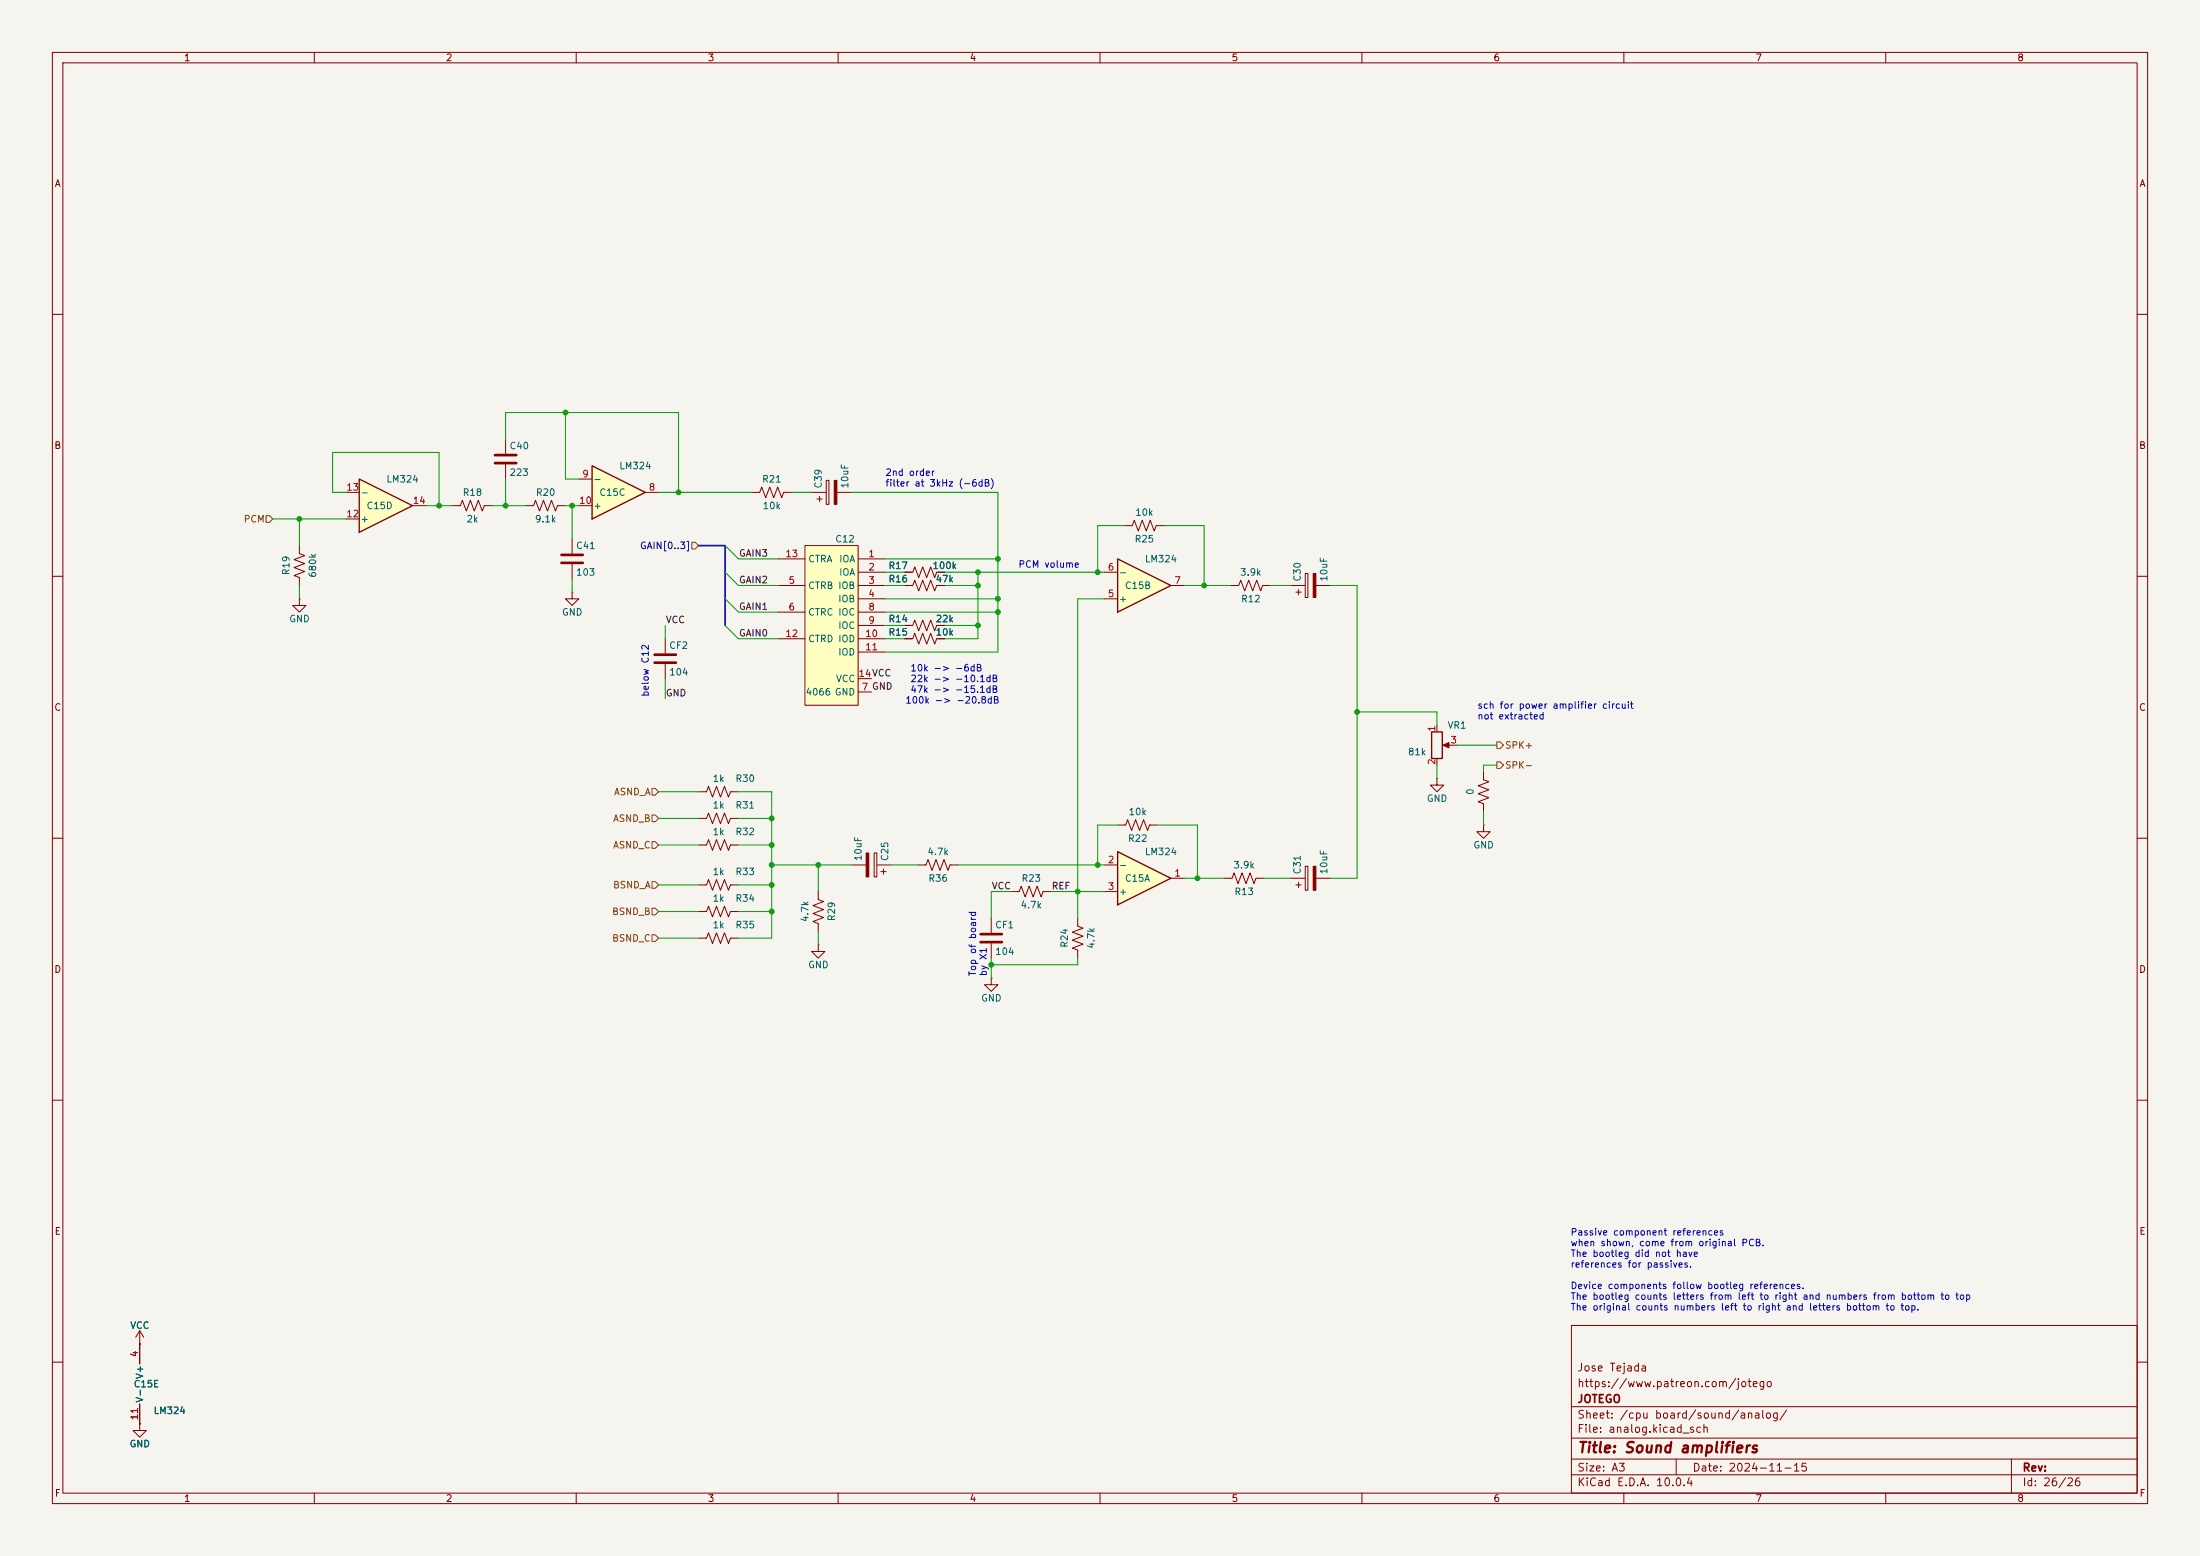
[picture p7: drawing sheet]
<svg xmlns="http://www.w3.org/2000/svg" width="420mm" height="297mm" viewBox="0 0 420 297" stroke-linecap="round" stroke-linejoin="round" font-family="sans-serif">
<path d="M0 0h420v297h-420z" fill="#f5f4ef" stroke="#f5f4ef" stroke-width=".19"/>
<g fill="none" stroke="#840000" stroke-width=".19">
<path d="M10 10h400v277h-400zM12 12h396v273h-396zM60 10v2M110 10v2M160 10v2M210 10v2M260 10v2M310 10v2M360 10v2M10 60h2M408 60h2M10 110h2"/>
<path d="M109.2 113v1.3h1.3l-1.3 1.3-1.3-1.3h1.3M109.2 113h.1M234.9 111.8h1.6l.4-1.1 .7 2.1 .8-2.1 .7 2.1 .8-2.1 .8 2.1 .3-1h1.6M408 110h2M274.3 138.4v1.3M10 160h2M213.4 157.5h1.5l.4-1 .7 2 .8-2 .8 2 .7-2 .8 2 .4-1h1.5M274.3 148.6v1.3h1.3l-1.3 1.2-1.3-1.2h1.3M274.3 148.6h.1M274.3 144.8v1.3M275.8 142.2h2.3M283.2 147.3v1.5l1 .4-2 .8 2 .7-2 .8 2 .8-2 .7 1 .4v1.5"/>
<path d="M408 160h2M133.3 179.1h1.6l.4-1 .7 2 .8-2 .7 2 .8-2 .8 2 .3-1h1.6M133.3 168.9h1.6l.4-1 .7 2 .8-2 .7 2 .8-2 .8 2 .3-1h1.6M133.3 174h1.6l.4-1 .7 2 .8-2 .7 2 .8-2 .8 2 .3-1h1.6M156.2 170.2v1.5l1 .4-2 .7 2 .8-2 .8 2 .7-2 .8 1 .4v1.5M175.3 165.1h1.5l.4-1 .7 2 .8-2 .8 2 .7-2 .8 2 .4-1h1.5M193 170.2h1.6l.3-1 .8 2 .8-2 .7 2 .8-2 .8 2 .3-1h1.6M205.7 175.3v1.5l1.1 .4-2.1 .7 2.1 .8-2.1 .8 2.1 .7-2.1 .8 1 .4v1.5M156.2 180.3v1.3h1.3l-1.3 1.3-1.3-1.3h1.3M156.2 180.3h.1M10 210h2M408 210h2"/>
<path d="M300 253h108v32h-108zM10 260h2M26.7 271.8v1.2h1.2l-1.2 1.3-1.3-1.3h1.3M26.7 271.8h.1M300 278.5h108M300 274.5h108M300 268.5h108M320 278.5v3M384 278.5v6.5M408 260h2M60 285v2M110 285v2"/>
<path d="M160 285v2M210 285v2M260 285v2M300 281.5h108M310 285v2M360 285v2"/>
</g>
<path d="M273.3 139.7h2v5.1h-2z" fill="none" stroke="#840000" stroke-width=".25"/>
<path d="M275.5 142.2l1.1-.5v1z" fill="#840000" stroke="#840000" stroke-width=".19"/>
<path d="M213.4 162.6l10.1 5-10.1 5.1z" fill="#ffffc2"/>
<path d="M213.4 162.6l10.1 5-10.1 5.1z" fill="none" stroke="#840000" stroke-width=".25"/>
<path d="M210.8 165.1h2.6M210.8 170.2h2.6M223.5 167.6h2.6" fill="none" stroke="#840000" stroke-width=".19"/>
<path d="M213.4 106.7l10.1 5.1-10.1 5z" fill="#ffffc2"/>
<path d="M213.4 106.7l10.1 5.1-10.1 5z" fill="none" stroke="#840000" stroke-width=".25"/>
<g fill="none" stroke="#840000" stroke-width=".19">
<path d="M86.4 96.5h1.5l.4-1 .7 2 .8-2 .8 2 .7-2 .8 2 .4-1h1.5M100.3 96.5h1.6l.3-1 .8 2 .8-2 .7 2 .8-2 .7 2 .4-1h1.5M143.5 94h1.5l.4-1 .8 2 .7-2 .8 2 .8-2 .7 2 .4-1h1.5M210.8 114.3h2.6M210.8 109.2h2.6M214.6 100.3h1.6l.3-1 .8 2 .8-2 .7 2 .8-2 .7 2 .4-1h1.5M223.5 111.8h2.6M233.7 167.6h1.5l.4-1 .7 2.1 .8-2.1 .8 2.1 .7-2.1 .8 2.1 .4-1.1h1.5M246.4 167.6h2.8M247.4 168.9h1M247.9 168.4v1M249.2 165.4h.5v4.5h-.5z"/>
<path d="M251.2 167.6h2.8M26.7 256.5h.1M26.7 254v6.3M26.7 254l-.8 1.3M26.7 254l.7 1.3M26.7 268v3.8"/>
</g>
<path d="M250.7 165.4h.5v4.5h-.5z" fill="#840000" stroke="#840000" stroke-width=".19"/>
<path d="M68.6 91.4l10.1 5.1-10.1 5.1z" fill="#ffffc2"/>
<path d="M68.6 91.4l10.1 5.1-10.1 5.1z" fill="none" stroke="#840000" stroke-width=".25"/>
<g fill="none" stroke="#840000" stroke-width=".19">
<path d="M66 99.1h2.6M66 94h2.6M78.7 96.5h2.6M154.9 94h2.8M156 95.3h1M156.5 94.7v1.1M157.7 91.7h.5v4.6h-.5zM159.8 94h2.8M57.1 104.1v1.6l1.1 .3-2.1 .8 2.1 .8-2.1 .7 2.1 .8-2.1 .8 1 .3v1.6M57.1 114.3v1.3h1.3l-1.3 1.2-1.2-1.2h1.2M57.1 114.3h.1M172.7 119.4h1.5l.4-1 .8 2 .7-2 .8 2 .8-2 .7 2 .4-1h1.5"/>
<path d="M172.7 109.2h1.5l.4-1 .8 2 .7-2 .8 2 .8-2 .7 2 .4-1h1.5M172.7 111.8h1.5l.4-1.1 .8 2.1 .7-2.1 .8 2.1 .8-2.1 .7 2.1 .4-1h1.5M246.4 111.8h2.8M247.4 113h1M247.9 112.5v1M249.2 109.5h.5v4.5h-.5zM251.2 111.8h2.8M127 121.9v2.8M127 126.7v2.8M172.7 121.9h1.5l.4-1 .8 2 .7-2 .8 2 .8-2 .7 2 .4-1h1.5M133.3 151.1h1.6l.4-1 .7 2 .8-2 .7 2 .8-2 .8 2 .3-1h1.6M133.3 156.2h1.6l.4-1 .7 2 .8-2 .7 2 .8-2 .8 2 .3-1h1.6"/>
<path d="M283.2 157.5v1.3h1.3l-1.3 1.2-1.3-1.2h1.3M283.2 157.5h.1M133.3 161.3h1.6l.4-1 .7 2 .8-2 .7 2 .8-2 .8 2 .3-1h1.6M162.6 165.1h2.8M166.9 162.8h.5v4.6h-.5zM167.4 165.1h2.8M168.1 166.4h1.1M168.7 165.9v1M189.2 175.3v2.8M189.2 186.7v1.3h1.3l-1.3 1.2-1.2-1.2h1.2M189.2 186.7h.1M189.2 180.1v2.8"/>
</g>
<path d="M125 125h4M125 126.5h4M187.2 178.3h4.1M187.2 179.8h4.1" fill="none" stroke="#840000" stroke-width=".51"/>
<g fill="#840000" stroke="#840000" stroke-width=".19">
<path d="M159.3 91.7h.5v4.6h-.5z"/>
<path d="M165.4 162.8h.5v4.6h-.5z"/>
<path d="M250.7 109.5h.5v4.5h-.5z"/>
</g>
<path d="M153.7 104.1h10.1v30.5h-10.1z" fill="#ffffc2"/>
<g fill="none" stroke="#840000" stroke-width=".19">
<path d="M96.5 83.8v2.8M96.5 88.6v2.8M109.2 102.9v2.8M109.2 107.7v2.8M148.6 106.7h5.1M148.6 111.8h5.1M148.6 116.8h5.1M153.7 104.1h10.1v30.5h-10.1zM163.8 106.7h5.1M163.8 109.2h5.1M163.8 111.8h5.1M163.8 114.3h5.1"/>
<path d="M163.8 116.8h5.1M163.8 119.4h5.1M148.6 121.9h5.1M163.8 132.1h2.6M163.8 121.9h5.1M163.8 124.5h5.1M163.8 129.5h2.6"/>
</g>
<path d="M94.5 86.9h4.1M94.5 88.4h4.1M107.2 105.9h4.1M107.2 107.4h4.1" fill="none" stroke="#840000" stroke-width=".51"/>
<path d="M113 88.9l10.2 5.1-10.2 5.1z" fill="#ffffc2"/>
<path d="M113 88.9l10.2 5.1-10.2 5.1z" fill="none" stroke="#840000" stroke-width=".25"/>
<g fill="none" stroke="#840000" stroke-width=".19">
<path d="M110.5 91.4h2.5M110.5 96.5h2.5M123.2 94h2.5M172.7 111.8h1.3M172.7 109.2h1.3M172.7 119.4h1.3M179.1 111.8h1.2M179.1 109.2h1.2M179.1 119.4h1.2M172.7 121.9h1.3M179.1 121.9h1.2M26.7 256.5h.1"/>
<path d="M26.7 256.5v3.8M26.7 271.8h.1M26.7 268v3.8"/>
</g>
<path d="M50.8 98.4h.6l.7 .7-.7 .6h-.6zM132.1 103.5h.6l.6 .6-.6 .7h-.6zM124.5 150.5h.6l.6 .6-.6 .7h-.6zM124.5 155.6h.6l.6 .6-.6 .6h-.6zM285.7 141.6h.7l.6 .6-.6 .7h-.7zM285.7 145.4h.7l.6 .7-.6 .6h-.7zM124.5 173.4h.6l.6 .6-.6 .6h-.6zM124.5 178.4h.6l.6 .7-.6 .6h-.6zM124.5 168.3h.6l.6 .6-.6 .6h-.6zM124.5 160.7h.6l.6 .6-.6 .6h-.6z" fill="none" stroke="#725600" stroke-width=".19"/>
<path d="M133.3 104.1h5.1v15.3" fill="none" stroke="#000084" stroke-width=".3"/>
<g fill="none" stroke="#009600" stroke-width=".19">
<path d="M107.9 78.7v12.7h2.6M52.1 99.1h13.9M57.1 99.1v5M66 94h-2.5v-7.6h20.3v10.1M81.3 96.5h5.1M94 96.5h6.3M96.5 83.8v-5.1h33v15.3M96.5 91.4v5.1M107.9 96.5h2.6M109.2 96.5v6.4M125.7 94h17.8M151.1 94h3.8"/>
<path d="M162.6 94h27.9v30.5h-21.6M57.1 111.8v2.5M109.2 110.5v2.5M127 119.4v2.5M138.4 109.2l2.6 2.6h7.6M138.4 104.1l2.6 2.6h7.6M138.4 119.4l2.6 2.5h7.6M138.4 114.3l2.6 2.5h7.6M168.9 111.8h3.8M168.9 109.2h3.8M168.9 106.7h21.6M168.9 116.8h21.6"/>
<path d="M168.9 119.4h3.8M168.9 114.3h21.6M180.3 111.8h6.4M180.3 109.2h30.5M180.3 119.4h6.4M186.7 109.2v12.7h-6.4M210.8 114.3h-5.1v61M214.6 100.3h-5.1v8.9M222.2 100.3h7.7v11.5M226.1 111.8h8.8M242.6 111.8h3.8M254 111.8h5.1v55.8h-5.1"/>
<path d="M127 129.5v3.9M168.9 121.9h3.8M259.1 135.9h15.2v2.5M125.7 156.2h7.6M125.7 151.1h7.6M141 151.1h6.3v28h-6.3M141 156.2h6.3M213.4 157.5h-3.9v7.6M221 157.5h7.6v10.1M274.3 146.1v2.5M278.1 142.2h7.6M283.2 154.9v2.6"/>
<path d="M285.7 146.1h-2.5v1.2M125.7 179.1h7.6M125.7 161.3h7.6M125.7 168.9h7.6M125.7 174h7.6M141 161.3h6.3M141 168.9h6.3M141 174h6.3M147.3 165.1h15.3M156.2 165.1v5.1M156.2 177.8v2.5M170.2 165.1h5.1"/>
<path d="M182.9 165.1h27.9M193 170.2h-3.8v5.1M200.7 170.2h10.1M226.1 167.6h7.6M241.3 167.6h5.1M189.2 182.9v3.8M205.7 182.9v1.3h-16.5"/>
</g>
<g fill="#009600" stroke="#009600" stroke-width=".19">
<circle cx="147.3" cy="165.1" r=".46"/>
<circle cx="147.3" cy="168.9" r=".46"/>
<circle cx="147.3" cy="161.3" r=".46"/>
<circle cx="156.2" cy="165.1" r=".46"/>
<circle cx="147.3" cy="174" r=".46"/>
<circle cx="205.7" cy="170.2" r=".46"/>
<circle cx="189.2" cy="184.2" r=".46"/>
<circle cx="109.2" cy="96.5" r=".46"/>
<circle cx="57.1" cy="99.1" r=".46"/>
<circle cx="107.9" cy="78.7" r=".46"/>
<circle cx="83.8" cy="96.5" r=".46"/>
<circle cx="96.5" cy="96.5" r=".46"/>
<circle cx="259.1" cy="135.9" r=".46"/>
<circle cx="228.6" cy="167.6" r=".46"/>
<circle cx="190.5" cy="116.8" r=".46"/>
<circle cx="190.5" cy="106.7" r=".46"/>
<circle cx="190.5" cy="114.3" r=".46"/>
<circle cx="209.5" cy="109.2" r=".46"/>
<circle cx="209.5" cy="165.1" r=".46"/>
<circle cx="229.9" cy="111.8" r=".46"/>
<circle cx="129.5" cy="94" r=".46"/>
<circle cx="186.7" cy="119.4" r=".46"/>
<circle cx="186.7" cy="109.2" r=".46"/>
<circle cx="186.7" cy="111.8" r=".46"/>
<circle cx="147.3" cy="156.2" r=".46"/>
</g>
<text font-size="2" fill="#840000" x="301" y="277.8">Title: Sound amplifiers</text>
<g font-size="1.5" fill="#840000">
<text x="301" y="262.1">Jose Tejada</text>
<text x="301" y="268.1">JOTEGO</text>
<text x="301" y="265.1">https://www.patreon.com/jotego</text>
<text x="301" y="273.8">File: analog.kicad_sch</text>
<text x="301" y="271.1">Sheet: /cpu board/sound/analog/</text>
<text x="301" y="281.2">Size: A3</text>
<text x="323" y="281.2">Date: 2024-11-15</text>
<text x="386" y="281.2">Rev:</text>
<text x="301" y="284">KiCad E.D.A. 10.0.4</text>
<text x="386" y="284">Id: 26/26</text>
</g>
<g font-size="1.3" fill="#840000">
<text x="35" y="12">1</text>
<text x="85" y="12">2</text>
<text x="135" y="12">3</text>
<text x="185" y="12">4</text>
<text x="235" y="12">5</text>
<text x="285" y="12">6</text>
<text x="335" y="12">7</text>
<text x="385" y="12">8</text>
<text x="10.3" y="36">A</text>
<text x="408.3" y="36">A</text>
<text x="10.3" y="86">B</text>
<text x="408.2" y="86">B</text>
<text x="10.3" y="136">C</text>
<text x="408.2" y="136">C</text>
<text x="10.3" y="186">D</text>
<text x="408.2" y="186">D</text>
<text x="10.3" y="236">E</text>
<text x="408.3" y="236">E</text>
<text x="10.3" y="286">F</text>
<text x="35" y="287">1</text>
<text x="85" y="287">2</text>
<text x="135" y="287">3</text>
<text x="185" y="287">4</text>
<text x="235" y="287">5</text>
<text x="285" y="287">6</text>
<text x="335" y="287">7</text>
<text x="385" y="287">8</text>
<text x="408.3" y="286">F</text>
</g>
<g font-size="1.3" fill="#006464">
<text x="97.2" y="86.1">C40</text>
<text x="118.1" y="89.9">LM324</text>
<text x="68.7" y="95">-</text>
<text x="73.7" y="92.4">LM324</text>
<text x="88.2" y="95">R18</text>
<text x="97.2" y="91.1">223</text>
<text x="102.2" y="95">R20</text>
<text x="113.2" y="92.4">-</text>
<text x="114.3" y="95">C15C</text>
<text x="145.4" y="92.4">R21</text>
<text x="157.2" y="93.3" transform="rotate(-90 157.2 93.3)">C39</text>
<text x="162.3" y="93.3" transform="rotate(-90 162.3 93.3)">10uF</text>
<text x="68.7" y="100">+</text>
<text x="69.9" y="97.5">C15D</text>
<text x="88.9" y="100">2k</text>
<text x="102" y="100">9.1k</text>
<text x="113.2" y="97.5">+</text>
<text x="145.5" y="97.5">10k</text>
<text x="216.6" y="98.8">10k</text>
<text x="109.9" y="105.1">C41</text>
<text x="154.2" y="107.7">CTRA</text>
<text x="159.3" y="103.8">C12</text>
<text x="160.1" y="107.7">IOA</text>
<text x="216.5" y="103.8">R25</text>
<text x="218.4" y="107.7">LM324</text>
<text x="55.6" y="109.9" transform="rotate(-90 55.6 109.9)">R19</text>
<text x="60.7" y="110.4" transform="rotate(-90 60.7 110.4)">680k</text>
<text x="109.9" y="110.2">103</text>
<text x="154.2" y="112.7">CTRB IOB</text>
<text x="160.1" y="110.2">IOA</text>
<text x="169.5" y="108.9">R17</text>
<text x="169.5" y="111.5">R16</text>
<text x="177.9" y="108.9">100k</text>
<text x="178.5" y="111.5">47k</text>
<text x="213.5" y="110.2">-</text>
<text x="214.6" y="112.7">C15B</text>
<text x="236.6" y="110.2">3.9k</text>
<text x="248.6" y="111.1" transform="rotate(-90 248.6 111.1)">C30</text>
<text x="253.7" y="111.1" transform="rotate(-90 253.7 111.1)">10uF</text>
<text x="55.1" y="119.1">GND</text>
<text x="107.2" y="117.8">GND</text>
<text x="154.2" y="117.8">CTRC IOC</text>
<text x="159.9" y="115.3">IOB</text>
<text x="169.5" y="119.1">R14</text>
<text x="178.5" y="119.1">22k</text>
<text x="213.5" y="115.3">+</text>
<text x="236.8" y="115.3">R12</text>
<text x="127.6" y="124.2">CF2</text>
<text x="154.2" y="122.9">CTRD IOD</text>
<text x="159.9" y="120.4">IOC</text>
<text x="159.9" y="125.4">IOD</text>
<text x="169.5" y="121.6">R15</text>
<text x="178.5" y="121.6">10k</text>
<text x="127.6" y="129.2">104</text>
<text x="159.5" y="130.5">VCC</text>
<text x="153.7" y="133.1">4066 GND</text>
<text x="276.2" y="139.4">VR1</text>
<text x="135.9" y="149.6">1k</text>
<text x="140.3" y="149.6">R30</text>
<text x="268.7" y="144.5">81k</text>
<text x="135.9" y="154.6">1k</text>
<text x="140.3" y="154.6">R31</text>
<text x="215.3" y="155.9">10k</text>
<text x="272.3" y="153.4">GND</text>
<text x="281.6" y="151.8" transform="rotate(-90 281.6 151.8)">0</text>
<text x="135.9" y="159.7">1k</text>
<text x="140.3" y="159.7">R32</text>
<text x="215.2" y="161">R22</text>
<text x="135.9" y="167.3">1k</text>
<text x="140.3" y="167.3">R33</text>
<text x="164.8" y="164.5" transform="rotate(-90 164.8 164.5)">10uF</text>
<text x="169.9" y="164.5" transform="rotate(-90 169.9 164.5)">C25</text>
<text x="176.9" y="163.5">4.7k</text>
<text x="213.5" y="166.1">-</text>
<text x="218.4" y="163.5">LM324</text>
<text x="235.4" y="166.1">3.9k</text>
<text x="248.6" y="167" transform="rotate(-90 248.6 167)">C31</text>
<text x="253.7" y="167" transform="rotate(-90 253.7 167)">10uF</text>
<text x="281.2" y="162.3">GND</text>
<text x="135.9" y="172.4">1k</text>
<text x="140.3" y="172.4">R34</text>
<text x="177.1" y="168.6">R36</text>
<text x="194.7" y="173.7">4.7k</text>
<text x="194.9" y="168.6">R23</text>
<text x="213.5" y="171.2">+</text>
<text x="214.6" y="168.6">C15A</text>
<text x="235.5" y="171.2">R13</text>
<text x="135.9" y="177.5">1k</text>
<text x="140.3" y="177.5">R35</text>
<text x="154.6" y="176.1" transform="rotate(-90 154.6 176.1)">4.7k</text>
<text x="159.7" y="175.9" transform="rotate(-90 159.7 175.9)">R29</text>
<text x="189.9" y="177.5">CF1</text>
<text x="154.2" y="185.1">GND</text>
<text x="189.9" y="182.6">104</text>
<text x="204.2" y="181" transform="rotate(-90 204.2 181)">R24</text>
<text x="209.3" y="181.2" transform="rotate(-90 209.3 181.2)">4.7k</text>
<text x="187.2" y="191.5">GND</text>
<text x="24.8" y="254">VCC</text>
<text x="27.6" y="263.3" transform="rotate(-90 27.6 263.3)">V+</text>
<text x="25.4" y="265.1">C15E</text>
<text x="27.6" y="267.8" transform="rotate(-90 27.6 267.8)">V-</text>
<text x="29.2" y="270.2">LM324</text>
<text x="24.6" y="276.6">GND</text>
</g>
<g font-size="1.3" fill="#a90000">
<text x="66" y="94">13</text>
<text x="111.1" y="91.4">9</text>
<text x="123.8" y="94">8</text>
<text x="66" y="99">12</text>
<text x="78.7" y="96.5">14</text>
<text x="110.4" y="96.5">10</text>
<text x="149.8" y="106.7">13</text>
<text x="165.7" y="106.7">1</text>
<text x="150.4" y="111.7">5</text>
<text x="165.7" y="109.2">2</text>
<text x="165.7" y="111.7">3</text>
<text x="211.4" y="109.2">6</text>
<text x="224.1" y="111.7">7</text>
<text x="150.4" y="116.8">6</text>
<text x="165.7" y="114.3">4</text>
<text x="165.7" y="116.8">8</text>
<text x="165.7" y="119.4">9</text>
<text x="211.4" y="114.3">5</text>
<text x="149.8" y="121.9">12</text>
<text x="165.1" y="121.9">10</text>
<text x="165.1" y="124.4">11</text>
<text x="163.8" y="129.5">14VCC</text>
<text x="164.4" y="132.1">7 GND</text>
<text x="274.3" y="139.8" transform="rotate(-90 274.3 139.8)">1</text>
<text x="276.8" y="142.2">3</text>
<text x="274.3" y="146.1" transform="rotate(-90 274.3 146.1)">2</text>
<text x="211.4" y="165.1">2</text>
<text x="224.1" y="167.6">1</text>
<text x="211.4" y="170.2">3</text>
<text x="26.6" y="259.2" transform="rotate(-90 26.6 259.2)">4</text>
<text x="26.6" y="271.2" transform="rotate(-90 26.6 271.2)">11</text>
</g>
<g font-size="1.3" fill="#0000c2">
<text x="168.9" y="91.1">2nd order</text>
<text x="168.9" y="93.2">filter at 3kHz (-6dB)</text>
<text x="194.3" y="108.7">PCM volume</text>
<text x="173.7" y="128.5">10k -&gt; -6dB</text>
<text x="173.7" y="130.5">22k -&gt; -10.1dB</text>
<text x="124.2" y="133.1" transform="rotate(-90 124.2 133.1)">below C12</text>
<text x="172.7" y="134.6">100k -&gt; -20.8dB</text>
<text x="173.7" y="132.6">47k -&gt; -15.1dB</text>
<text x="281.9" y="135.6">sch for power amplifier circuit</text>
<text x="281.9" y="137.6">not extracted</text>
<text x="186.6" y="186.4" transform="rotate(-90 186.6 186.4)">Top of board</text>
<text x="188.7" y="186.4" transform="rotate(-90 188.7 186.4)">by X1</text>
<text x="299.7" y="236.1">Passive component references</text>
<text x="299.7" y="238.2">when shown, come from original PCB.</text>
<text x="299.7" y="240.2">The bootleg did not have</text>
<text x="299.7" y="242.3">references for passives.</text>
<text x="299.7" y="246.4">Device components follow bootleg references.</text>
<text x="299.7" y="248.4">The bootleg counts letters from left to right and numbers from bottom to top</text>
<text x="299.7" y="250.4">The original counts numbers left to right and letters bottom to top.</text>
</g>
<g font-size="1.3" fill="#725600">
<text x="46.4" y="100">PCM</text>
<text x="287.2" y="143.2">SPK+</text>
<text x="287.2" y="147">SPK-</text>
<text x="117.1" y="152.1">ASND_A</text>
<text x="116.9" y="157.2">ASND_B</text>
<text x="116.9" y="162.3">ASND_C</text>
<text x="116.9" y="169.9">BSND_A</text>
<text x="116.7" y="175">BSND_B</text>
<text x="116.7" y="180">BSND_C</text>
</g>
<text font-size="1.3" fill="#000084" x="122.1" y="105.1">GAIN[0..3]</text>
<g font-size="1.3" fill="#0f0f0f">
<text x="141" y="106.6">GAIN3</text>
<text x="141" y="111.6">GAIN2</text>
<text x="127" y="119.3">VCC</text>
<text x="141" y="116.7">GAIN1</text>
<text x="141" y="121.8">GAIN0</text>
<text x="127" y="133.2">GND</text>
<text x="189.2" y="170.1">VCC</text>
<text x="200.7" y="170.1">REF</text>
</g>
</svg>
